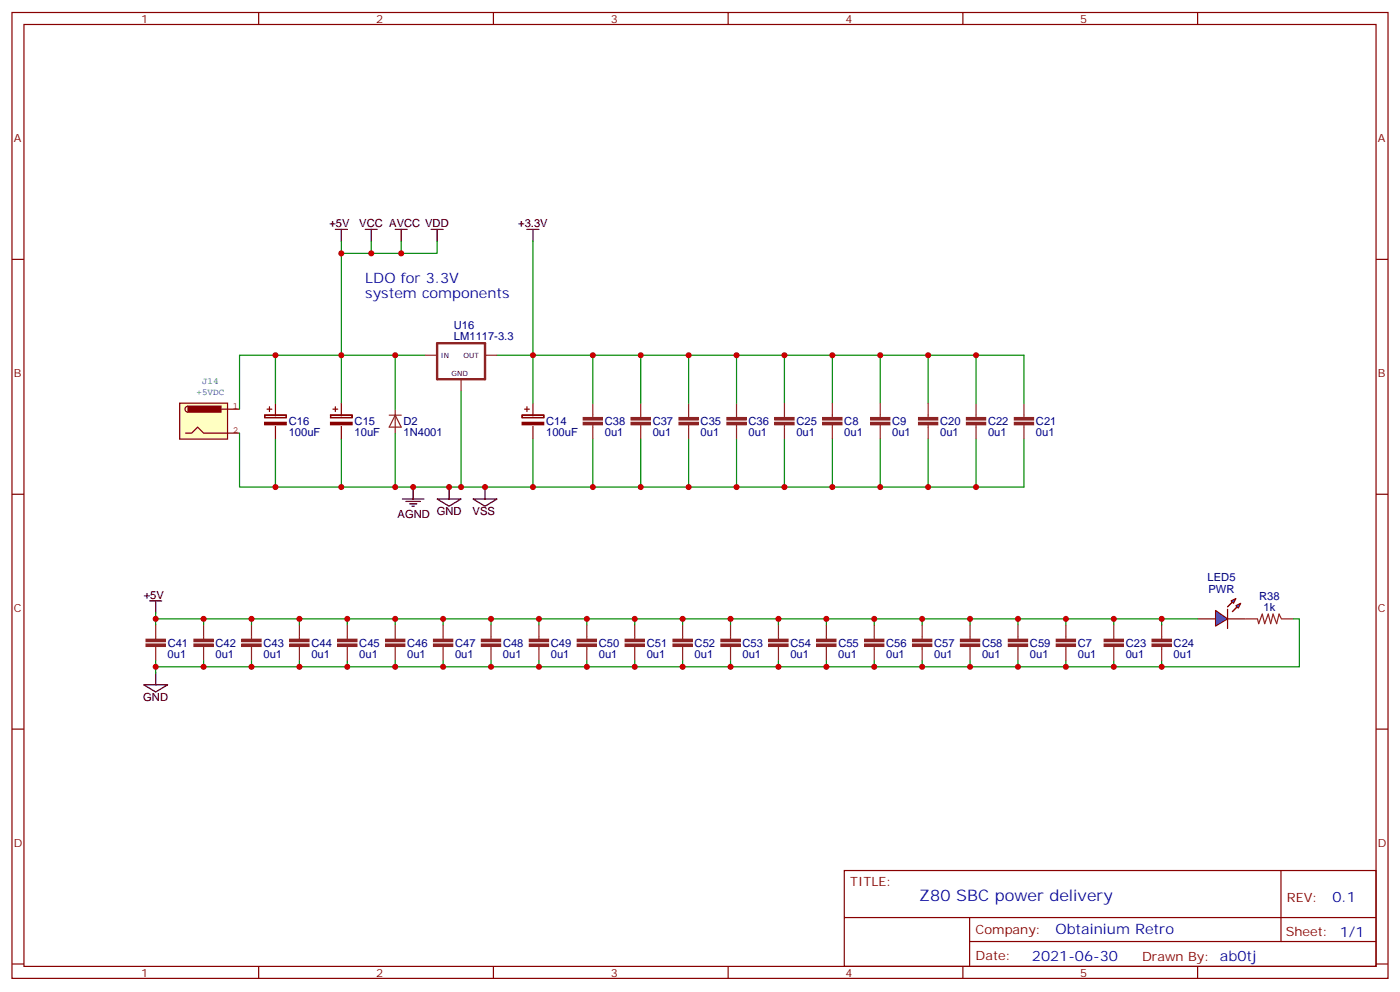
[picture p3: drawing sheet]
<svg xmlns="http://www.w3.org/2000/svg" width="165mm" height="117mm" viewBox="0 0 165 117" stroke-linecap="round" stroke-linejoin="round" font-family="sans-serif">
<g fill="none" stroke="#800" stroke-width=".14">
<path d="M1.4 1.5h162.3v113.8h-162.3zM2.8 2.9h159.5v111h-159.5zM30.5 1.5v1.4M58.2 1.5v1.4M85.9 1.5v1.4M113.6 1.5v1.4M141.2 1.5v1.4M1.4 30.6h1.4M162.3 30.6h1.4M1.4 58.2h1.4M162.3 58.2h1.4M1.4 85.9h1.4"/>
<path d="M162.3 85.9h1.4M1.4 113.6h1.4M30.5 113.9v1.4M58.2 113.9v1.4M85.9 113.9v1.4M99.6 102.6h62.7v11.3h-62.7zM99.6 108.1h62.6M113.6 113.9v1.4M114.3 111h47.9M114.3 108.1v5.7M141.2 113.9v1.4M151.1 102.6v8.4"/>
<path d="M162.3 113.6h1.4"/>
</g>
<path d="M39.5 27h1.5M40.3 27v1.4M62.1 27h1.5M62.8 27v1.4M51.5 58.8h2.9l-1.4 .9zM53 57.4v1.4M17.7 70.8h1.4M18.4 70.8v1.4M18.4 79.3v1.4M16.9 80.7h2.9l-1.4 .9z" fill="none" stroke="#000" stroke-width=".14"/>
<g fill="none" stroke="#080" stroke-width=".14">
<path d="M62.8 28.4v13.5M32.5 51.8v5.6h7.8v-5.6M40.3 41.9v5.6M62.8 51.8v5.6h-22.5M69.9 41.9v5.6M69.9 51.8v5.6M75.6 41.9v5.6M75.6 51.8v5.6M81.2 41.9v5.6M81.2 51.8v5.6M18.4 77.9v1.4M18.4 72.2v1.4"/>
<path d="M24 72.9v.7M24 77.9v.7M29.7 72.9v.7M29.7 77.9v.7M35.3 72.9v.7M35.3 77.9v.7M41 72.9v.7M41 77.9v.7M46.6 72.9v.7M46.6 77.9v.7M52.3 72.9v.7M52.3 77.9v.7"/>
<path d="M57.9 72.9v.7M57.9 77.9v.7M63.6 72.9v.7M63.6 77.9v.7M69.2 72.9v.7M69.2 77.9v.7M74.9 72.9v.7M74.9 77.9v.7M86.2 72.9v.7M86.2 77.9v.7M91.8 72.9v.7M91.8 77.9v.7"/>
<path d="M97.4 72.9v.7M97.4 77.9v.7M103.1 72.9v.7M103.1 77.9v.7M108.7 72.9v.7M108.7 77.9v.7M114.4 72.9v.7M114.4 77.9v.7"/>
</g>
<g fill="none" stroke="#8d2323" stroke-width=".14">
<path d="M68.8 49.2h2.2v.3h-2.2zM68.8 49.8h2.2v.3h-2.2zM69.9 47.5v1.7M69.9 50.1v1.7M74.4 49.2h2.3v.3h-2.3zM74.4 49.8h2.3v.3h-2.3zM75.6 47.5v1.7M75.6 50.1v1.7M80.1 49.2h2.2v.3h-2.2zM80.1 49.8h2.2v.3h-2.2zM81.2 47.5v1.7M81.2 50.1v1.7"/>
<path d="M85.7 49.2h2.3v.3h-2.3zM85.7 49.8h2.3v.3h-2.3zM86.9 47.5v1.7M86.9 50.1v1.7M17.2 75.3h2.3v.3h-2.3zM17.2 75.9h2.3v.3h-2.3zM18.4 73.6v1.7M18.4 76.2v1.7M22.9 75.3h2.2v.3h-2.2zM22.9 75.9h2.2v.3h-2.2zM24 73.6v1.7M24 76.2v1.7"/>
<path d="M28.5 75.3h2.3v.3h-2.3zM28.5 75.9h2.3v.3h-2.3zM29.7 73.6v1.7M29.7 76.2v1.7M34.2 75.3h2.2v.3h-2.2zM34.2 75.9h2.2v.3h-2.2zM35.3 73.6v1.7M35.3 76.2v1.7M45.5 75.3h2.2v.3h-2.2zM45.5 75.9h2.2v.3h-2.2zM46.6 73.6v1.7M46.6 76.2v1.7"/>
<path d="M51.1 75.3h2.3v.3h-2.3zM51.1 75.9h2.3v.3h-2.3zM52.3 73.6v1.7M52.3 76.2v1.7M56.8 75.3h2.2v.3h-2.2zM56.8 75.9h2.2v.3h-2.2zM57.9 73.6v1.7M57.9 76.2v1.7M62.4 75.3h2.3v.3h-2.3zM62.4 75.9h2.3v.3h-2.3zM63.6 73.6v1.7M63.6 76.2v1.7"/>
<path d="M68.1 75.3h2.2v.3h-2.2zM68.1 75.9h2.2v.3h-2.2zM69.2 73.6v1.7M69.2 76.2v1.7M73.7 75.3h2.3v.3h-2.3zM73.7 75.9h2.3v.3h-2.3zM74.9 73.6v1.7M74.9 76.2v1.7M79.4 75.3h2.2v.3h-2.2zM79.4 75.9h2.2v.3h-2.2zM80.5 73.6v1.7M80.5 76.2v1.7"/>
<path d="M85 75.3h2.3v.3h-2.3zM85 75.9h2.3v.3h-2.3zM86.2 73.6v1.7M86.2 76.2v1.7M90.7 75.3h2.2v.3h-2.2zM90.7 75.9h2.2v.3h-2.2zM91.8 73.6v1.7M91.8 76.2v1.7M96.3 75.3h2.3v.3h-2.3zM96.3 75.9h2.3v.3h-2.3zM97.4 73.6v1.7M97.4 76.2v1.7"/>
<path d="M102 75.3h2.2v.3h-2.2zM102 75.9h2.2v.3h-2.2zM103.1 73.6v1.7M103.1 76.2v1.7M107.6 75.3h2.3v.3h-2.3zM107.6 75.9h2.3v.3h-2.3zM108.7 73.6v1.7M108.7 76.2v1.7M113.3 75.3h2.2v.3h-2.2zM113.3 75.9h2.2v.3h-2.2zM114.4 73.6v1.7M114.4 76.2v1.7"/>
<path d="M118.9 75.3h2.3v.3h-2.3zM118.9 75.9h2.3v.3h-2.3zM120 73.6v1.7M120 76.2v1.7M146.9 72.9h1.4l.1 .6 .5-1.1 .2 1.1 .5-1.1 .2 1.1 .3-1.1 .5 1.1 .2-1.1 .3 .5h1.4"/>
</g>
<g fill="none" stroke="#8d2323" stroke-width=".28">
<path d="M68.8 49.4h2.2M68.8 49.9h2.2M74.4 49.4h2.3M74.4 49.9h2.3M80.1 49.4h2.2M80.1 49.9h2.2M85.7 49.4h2.3M85.7 49.9h2.3M17.2 75.5h2.3M17.2 76h2.3M22.9 75.5h2.2M22.9 76h2.2"/>
<path d="M28.5 75.5h2.3M28.5 76h2.3M34.2 75.5h2.2M34.2 76h2.2M45.5 75.5h2.2M45.5 76h2.2M51.1 75.5h2.3M51.1 76h2.3M56.8 75.5h2.2M56.8 76h2.2M62.4 75.5h2.3M62.4 76h2.3"/>
<path d="M68.1 75.5h2.2M68.1 76h2.2M73.7 75.5h2.3M73.7 76h2.3M79.4 75.5h2.2M79.4 76h2.2M85 75.5h2.3M85 76h2.3M90.7 75.5h2.2M90.7 76h2.2M96.3 75.5h2.3M96.3 76h2.3"/>
<path d="M102 75.5h2.2M102 76h2.2M107.6 75.5h2.3M107.6 76h2.3M113.3 75.5h2.2M113.3 76h2.2M118.9 75.5h2.3M118.9 76h2.3"/>
</g>
<path d="M143.4 71.9l1.4 1-1.4 .9z" fill="#09f"/>
<path d="M143.4 71.9l1.4 1-1.4 .9zM144.8 71.8v2.3" fill="none" stroke="#800" stroke-width=".14"/>
<path d="M144.8 71.8v2.3" fill="none" stroke="#f00" stroke-width=".12"/>
<path d="M144.8 71.5l.5-.5z" fill="#800"/>
<path d="M145.3 71l-.5 .5" fill="none" stroke="#800" stroke-width=".14"/>
<path d="M145.3 72.1l.6-.6z" fill="#800"/>
<path d="M145.9 71.5l-.6 .6" fill="none" stroke="#800" stroke-width=".14"/>
<path d="M145.2 70.8l.6-.3-.3 .6z" fill="#09f"/>
<path d="M145.2 70.8l.6-.3-.3 .6z" fill="none" stroke="#800" stroke-width=".14"/>
<path d="M145.8 71.4l.5-.3-.3 .6z" fill="#09f"/>
<path d="M141.2 72.9h2.2M144.8 72.9h2.1M145.8 71.4l.5-.3-.3 .6z" fill="none" stroke="#800" stroke-width=".14"/>
<g fill="none" stroke="#080" stroke-width=".14">
<path d="M40.3 28.4v13.5h9.8M43.8 28.4v1.5h-3.5M47.3 28.4v1.5h-3.5M40.3 41.9h-7.8v5.6M54.4 46.1v11.3M58.6 41.9h4.2v5.6M86.9 41.9h22.6M92.5 41.9v5.6M92.5 51.8v5.6M98.2 41.9v5.6M98.2 51.8v5.6M103.8 41.9v5.6"/>
<path d="M103.8 51.8v5.6M109.5 51.8v5.6h-22.6M120.8 41.9h-11.3v5.6M18.4 72.9h118.6M80.5 72.9v.7M80.5 77.9v.7M120 72.9v.7M120 77.9v.7M125.7 72.9v.7M125.7 77.9v.7M131.3 72.9v.7M131.3 77.9v.7"/>
<path d="M137 77.9v.7M141.2 72.9h-4.2v.7M152.5 72.9h.7v5.7h-134.8"/>
</g>
<g fill="none" stroke="#000" stroke-width=".14">
<path d="M43.1 27h1.4M43.8 27v1.4M46.6 27h1.4M47.3 27v1.4M50.8 27h1.5M51.5 27v1.4M47.5 58.8h2.5M47.9 59.1h1.7M48.3 59.4h.8M48.6 59.7h.3M48.7 57.4v1.4M55.8 58.8h2.8l-1.4 .9z"/>
<path d="M57.2 57.4v1.4"/>
</g>
<path d="M31.2 49.9h2.6M39 49.9h2.5M61.6 49.9h2.5" fill="none" stroke="#840000" stroke-width=".28"/>
<g fill="none" stroke="#840000" stroke-width=".14">
<path d="M31.2 49.8h2.6v.3h-2.6zM31.2 48.9v.3zM31.2 49.2h2.6zM31.2 48.9h2.6zM31.5 48.2h.6M31.8 47.9v.6M32.5 47.5v1.6M32.5 50.2v1.6M33.8 48.9v.3zM39 49.8h2.5v.3h-2.5zM39 48.9v.3zM39 49.2h2.5z"/>
<path d="M39 48.9h2.5zM39.3 48.2h.5M39.5 47.9v.6M40.3 47.5v1.6M40.3 50.2v1.6M41.5 48.9v.3zM61.6 49.8h2.5v.3h-2.5zM61.6 48.9v.3zM61.6 49.2h2.5zM61.6 48.9h2.5zM61.9 48.2h.5M62.1 47.9v.6"/>
<path d="M62.8 47.5v1.6M62.8 50.2v1.6M64.1 48.9v.3z"/>
</g>
<path d="M51.5 40.5h5.7v4.2h-5.7zM91.4 49.4h2.2M91.4 49.9h2.2" fill="none" stroke="#8d2323" stroke-width=".28"/>
<path d="M50.1 41.9h1.4M54.4 44.7v1.4M57.2 41.9h1.4M91.4 49.2h2.2v.3h-2.2zM91.4 49.8h2.2v.3h-2.2zM92.5 47.5v1.7M92.5 50.1v1.7" fill="none" stroke="#8d2323" stroke-width=".14"/>
<path d="M21.9 48l.3-.1v.7l-.2-.1-.2-.1z" fill="#840000"/>
<path d="M22.2 47.9l-.3 .1-.1 .2 .1 .3 .3 .1" fill="none" stroke="#840000" stroke-width=".14"/>
<path d="M21.2 47.5h5.6v4.3h-5.6z" fill="#ffffc2"/>
<path d="M21.2 47.5h5.6v4.3h-5.6z" fill="none" stroke="#840000" stroke-width=".14"/>
<path d="M22.2 47.9h3.9v.7h-3.9z" fill="#840000"/>
<path d="M21.9 51h.7l.7-.7 .7 .7h4.2M22.2 47.9h3.9v.7h-3.9zM22.2 47.9l-.3 .1-.1 .2 .1 .3 .3 .1M26.1 48.2h2.1" fill="none" stroke="#840000" stroke-width=".14"/>
<path d="M51.5 28.4v1.5h-4.2M28.2 51v6.4h4.3M32.5 41.9h-4.3v6.3M46.6 41.9v6.3M46.6 51v6.4M62.8 41.9h24.1v5.6M86.9 51.8v5.6h-24.1M115.1 41.9v5.6M115.1 51.8v5.6M120.8 51.8v5.6h-11.3M120.8 41.9v5.6" fill="none" stroke="#080" stroke-width=".14"/>
<g fill="none" stroke="#8d2323" stroke-width=".14">
<path d="M45.9 48.9h1.4M46.6 48.9l.7 1.4h-1.4zM46.6 48.2v2.8M97 49.2h2.3v.3h-2.3zM97 49.8h2.3v.3h-2.3zM98.2 47.5v1.7M98.2 50.1v1.7M102.7 49.2h2.2v.3h-2.2zM102.7 49.8h2.2v.3h-2.2zM103.8 47.5v1.7M103.8 50.1v1.7M108.3 49.2h2.3v.3h-2.3z"/>
<path d="M108.3 49.8h2.3v.3h-2.3zM109.5 47.5v1.7M109.5 50.1v1.7M114 49.2h2.2v.3h-2.2zM114 49.8h2.2v.3h-2.2zM115.1 47.5v1.7M115.1 50.1v1.7M119.6 49.2h2.3v.3h-2.3zM119.6 49.8h2.3v.3h-2.3zM120.8 47.5v1.7M120.8 50.1v1.7M39.8 75.3h2.3v.3h-2.3z"/>
<path d="M39.8 75.9h2.3v.3h-2.3zM41 73.6v1.7M41 76.2v1.7M124.6 75.3h2.2v.3h-2.2zM124.6 75.9h2.2v.3h-2.2zM125.7 73.6v1.7M125.7 76.2v1.7M130.2 75.3h2.3v.3h-2.3zM130.2 75.9h2.3v.3h-2.3zM131.3 73.6v1.7M131.3 76.2v1.7M135.9 75.3h2.2v.3h-2.2z"/>
<path d="M135.9 75.9h2.2v.3h-2.2zM137 73.6v1.7M137 76.2v1.7"/>
</g>
<g fill="none" stroke="#8d2323" stroke-width=".28">
<path d="M97 49.4h2.3M97 49.9h2.3M102.7 49.4h2.2M102.7 49.9h2.2M108.3 49.4h2.3M108.3 49.9h2.3M114 49.4h2.2M114 49.9h2.2M119.6 49.4h2.3M119.6 49.9h2.3M39.8 75.5h2.3M39.8 76h2.3"/>
<path d="M124.6 75.5h2.2M124.6 76h2.2M130.2 75.5h2.3M130.2 76h2.3M135.9 75.5h2.2M135.9 76h2.2"/>
</g>
<g fill="#c00">
<circle cx="18.4" cy="72.9" r=".35"/>
<circle cx="114.4" cy="72.9" r=".35"/>
<circle cx="74.9" cy="72.9" r=".35"/>
<circle cx="63.6" cy="72.9" r=".35"/>
<circle cx="69.2" cy="72.9" r=".35"/>
<circle cx="103.1" cy="72.9" r=".35"/>
<circle cx="108.7" cy="72.9" r=".35"/>
<circle cx="91.8" cy="72.9" r=".35"/>
<circle cx="86.2" cy="72.9" r=".35"/>
<circle cx="97.5" cy="72.9" r=".35"/>
<circle cx="24" cy="72.9" r=".35"/>
<circle cx="35.3" cy="72.9" r=".35"/>
<circle cx="52.3" cy="72.9" r=".35"/>
<circle cx="57.9" cy="72.9" r=".35"/>
<circle cx="46.6" cy="72.9" r=".35"/>
<circle cx="41" cy="72.9" r=".35"/>
<circle cx="29.7" cy="72.9" r=".35"/>
<circle cx="114.4" cy="78.6" r=".35"/>
<circle cx="74.9" cy="78.6" r=".35"/>
<circle cx="63.6" cy="78.6" r=".35"/>
<circle cx="69.2" cy="78.6" r=".35"/>
<circle cx="41" cy="78.6" r=".35"/>
<circle cx="46.6" cy="78.6" r=".35"/>
<circle cx="57.9" cy="78.6" r=".35"/>
<circle cx="52.3" cy="78.6" r=".35"/>
<circle cx="35.3" cy="78.6" r=".35"/>
<circle cx="24" cy="78.6" r=".35"/>
<circle cx="97.5" cy="78.6" r=".35"/>
<circle cx="86.2" cy="78.6" r=".35"/>
<circle cx="91.8" cy="78.6" r=".35"/>
<circle cx="108.7" cy="78.6" r=".35"/>
<circle cx="103.1" cy="78.6" r=".35"/>
<circle cx="29.7" cy="78.6" r=".35"/>
<circle cx="120" cy="72.9" r=".35"/>
<circle cx="120" cy="78.6" r=".35"/>
<circle cx="80.5" cy="72.9" r=".35"/>
<circle cx="80.5" cy="78.6" r=".35"/>
<circle cx="40.3" cy="41.9" r=".35"/>
<circle cx="40.3" cy="29.9" r=".35"/>
<circle cx="40.3" cy="57.4" r=".35"/>
<circle cx="57.2" cy="57.4" r=".35"/>
<circle cx="54.4" cy="57.4" r=".35"/>
<circle cx="43.8" cy="29.9" r=".35"/>
<circle cx="48.7" cy="57.4" r=".35"/>
<circle cx="137" cy="78.6" r=".35"/>
<circle cx="131.3" cy="78.6" r=".35"/>
<circle cx="131.3" cy="72.9" r=".35"/>
<circle cx="125.7" cy="78.6" r=".35"/>
<circle cx="125.7" cy="72.9" r=".35"/>
<circle cx="18.4" cy="78.6" r=".35"/>
<circle cx="137" cy="72.9" r=".35"/>
<circle cx="62.8" cy="41.9" r=".35"/>
<circle cx="92.5" cy="57.4" r=".35"/>
<circle cx="98.2" cy="57.4" r=".35"/>
<circle cx="103.8" cy="57.4" r=".35"/>
<circle cx="103.8" cy="41.9" r=".35"/>
<circle cx="98.2" cy="41.9" r=".35"/>
<circle cx="92.5" cy="41.9" r=".35"/>
<circle cx="32.5" cy="57.4" r=".35"/>
<circle cx="32.5" cy="41.9" r=".35"/>
<circle cx="81.2" cy="41.9" r=".35"/>
<circle cx="75.6" cy="41.9" r=".35"/>
<circle cx="69.9" cy="41.9" r=".35"/>
<circle cx="86.9" cy="41.9" r=".35"/>
<circle cx="62.8" cy="57.4" r=".35"/>
<circle cx="69.9" cy="57.4" r=".35"/>
<circle cx="75.6" cy="57.4" r=".35"/>
<circle cx="81.2" cy="57.4" r=".35"/>
<circle cx="86.9" cy="57.4" r=".35"/>
<circle cx="109.5" cy="41.9" r=".35"/>
<circle cx="109.5" cy="57.4" r=".35"/>
<circle cx="115.1" cy="41.9" r=".35"/>
<circle cx="115.1" cy="57.4" r=".35"/>
<circle cx="46.6" cy="57.4" r=".35"/>
<circle cx="46.6" cy="41.9" r=".35"/>
<circle cx="53" cy="57.4" r=".35"/>
<circle cx="47.3" cy="29.9" r=".35"/>
</g>
<text font-size="1.9" fill="#00f" x="108.4" y="106.2">Z80 SBC power delivery</text>
<g font-size="1.7" fill="#00f">
<text x="43.1" y="33.4">LDO for 3.3V</text>
<text x="43.1" y="35.1">system components</text>
<text x="157.1" y="106.3">0.1</text>
<text x="121.7" y="113.3">2021-06-30</text>
<text x="124.5" y="110.1">Obtainium Retro</text>
<text x="158" y="110.4">1/1</text>
</g>
<g font-size="1.5" fill="#800">
<text x="100.3" y="104.4">TITLE:</text>
<text x="151.8" y="106.3">REV:</text>
<text x="115.1" y="113.2">Date:</text>
<text x="115.1" y="110.1">Company:</text>
<text x="134.7" y="113.2">Drawn By: ab0tj</text>
<text x="151.6" y="110.4">Sheet:</text>
</g>
<g font-size="1.3" fill="#800">
<text x="16.7" y="2.7">1</text>
<text x="44.3" y="2.7">2</text>
<text x="72" y="2.7">3</text>
<text x="99.7" y="2.7">4</text>
<text x="127.4" y="2.7">5</text>
<text x="1.6" y="16.7">A</text>
<text x="162.5" y="16.7">A</text>
<text x="1.6" y="44.4">B</text>
<text x="162.5" y="44.4">B</text>
<text x="1.6" y="72.1">C</text>
<text x="162.5" y="72.1">C</text>
<text x="1.6" y="99.8">D</text>
<text x="162.5" y="99.8">D</text>
<text x="16.7" y="115.1">1</text>
<text x="44.3" y="115.1">2</text>
<text x="72" y="115.1">3</text>
<text x="99.7" y="115.1">4</text>
<text x="127.4" y="115.1">5</text>
</g>
<g font-size="1.3">
<text x="38.8" y="26.8">+5V</text>
<text x="42.4" y="26.8">VCC AVCC VDD</text>
<text x="61.1" y="26.8">+3.3V</text>
<text x="46.9" y="61.1">AGND</text>
<text x="51.5" y="60.7">GND</text>
<text x="55.7" y="60.7">VSS</text>
<text x="16.9" y="70.5">+5V</text>
<text x="16.9" y="82.6">GND</text>
</g>
<g font-size="1.3" fill="#000080">
<text x="53.5" y="40">LM1117-3.3</text>
<text x="53.5" y="38.8">U16</text>
<text x="34.1" y="51.4">100uF</text>
<text x="34.1" y="50.1">C16</text>
<text x="41.8" y="51.4">10uF</text>
<text x="41.8" y="50.1">C15</text>
<text x="47.6" y="51.4">1N4001</text>
<text x="47.6" y="50.1">D2</text>
<text x="64.4" y="51.4">100uF</text>
<text x="64.4" y="50.1">C14</text>
<text x="71.3" y="51.4">0u1</text>
<text x="71.3" y="50.1">C38</text>
<text x="77" y="51.4">0u1</text>
<text x="77" y="50.1">C37</text>
<text x="82.6" y="51.4">0u1</text>
<text x="82.6" y="50.1">C35</text>
<text x="88.3" y="51.4">0u1</text>
<text x="88.3" y="50.1">C36</text>
<text x="93.9" y="51.4">0u1</text>
<text x="93.9" y="50.1">C25</text>
<text x="99.6" y="51.4">0u1</text>
<text x="99.6" y="50.1">C8</text>
<text x="105.2" y="51.4">0u1</text>
<text x="105.2" y="50.1">C9</text>
<text x="110.9" y="51.4">0u1</text>
<text x="110.9" y="50.1">C20</text>
<text x="116.5" y="51.4">0u1</text>
<text x="116.5" y="50.1">C22</text>
<text x="122.2" y="51.4">0u1</text>
<text x="122.2" y="50.1">C21</text>
<text x="142.4" y="68.4">LED5</text>
<text x="142.5" y="69.9">PWR</text>
<text x="148.5" y="70.7">R38</text>
<text x="149" y="72">1k</text>
<text x="19.8" y="77.5">0u1</text>
<text x="19.8" y="76.2">C41</text>
<text x="25.4" y="77.5">0u1</text>
<text x="25.4" y="76.2">C42</text>
<text x="31.1" y="77.5">0u1</text>
<text x="31.1" y="76.2">C43</text>
<text x="36.7" y="77.5">0u1</text>
<text x="36.7" y="76.2">C44</text>
<text x="42.4" y="77.5">0u1</text>
<text x="42.4" y="76.2">C45</text>
<text x="48" y="77.5">0u1</text>
<text x="48" y="76.2">C46</text>
<text x="53.7" y="77.5">0u1</text>
<text x="53.7" y="76.2">C47</text>
<text x="59.3" y="77.5">0u1</text>
<text x="59.3" y="76.2">C48</text>
<text x="65" y="77.5">0u1</text>
<text x="65" y="76.2">C49</text>
<text x="70.6" y="77.5">0u1</text>
<text x="70.6" y="76.2">C50</text>
<text x="76.3" y="77.5">0u1</text>
<text x="76.3" y="76.2">C51</text>
<text x="81.9" y="77.5">0u1</text>
<text x="81.9" y="76.2">C52</text>
<text x="87.6" y="77.5">0u1</text>
<text x="87.6" y="76.2">C53</text>
<text x="93.2" y="77.5">0u1</text>
<text x="93.2" y="76.2">C54</text>
<text x="98.9" y="77.5">0u1</text>
<text x="98.9" y="76.2">C55</text>
<text x="104.5" y="77.5">0u1</text>
<text x="104.5" y="76.2">C56</text>
<text x="110.2" y="77.5">0u1</text>
<text x="110.2" y="76.2">C57</text>
<text x="115.8" y="77.5">0u1</text>
<text x="115.8" y="76.2">C58</text>
<text x="121.5" y="77.5">0u1</text>
<text x="121.5" y="76.2">C59</text>
<text x="127.1" y="77.5">0u1</text>
<text x="127.1" y="76.2">C7</text>
<text x="132.8" y="77.5">0u1</text>
<text x="132.8" y="76.2">C23</text>
<text x="138.4" y="77.5">0u1</text>
<text x="138.4" y="76.2">C24</text>
</g>
<g font-size="1.1" fill="#008484">
<text x="23.2" y="46.5">+5VDC</text>
<text x="23.8" y="45.3">J14</text>
</g>
<g font-size="1.1" fill="#840000">
<text x="27.4" y="48.2">1</text>
<text x="27.4" y="51">2</text>
</g>
<g font-size=".8">
<text x="52" y="42.1">IN</text>
<text x="53.2" y="44.3">GND</text>
<text x="54.7" y="42.1">OUT</text>
</g>
</svg>
